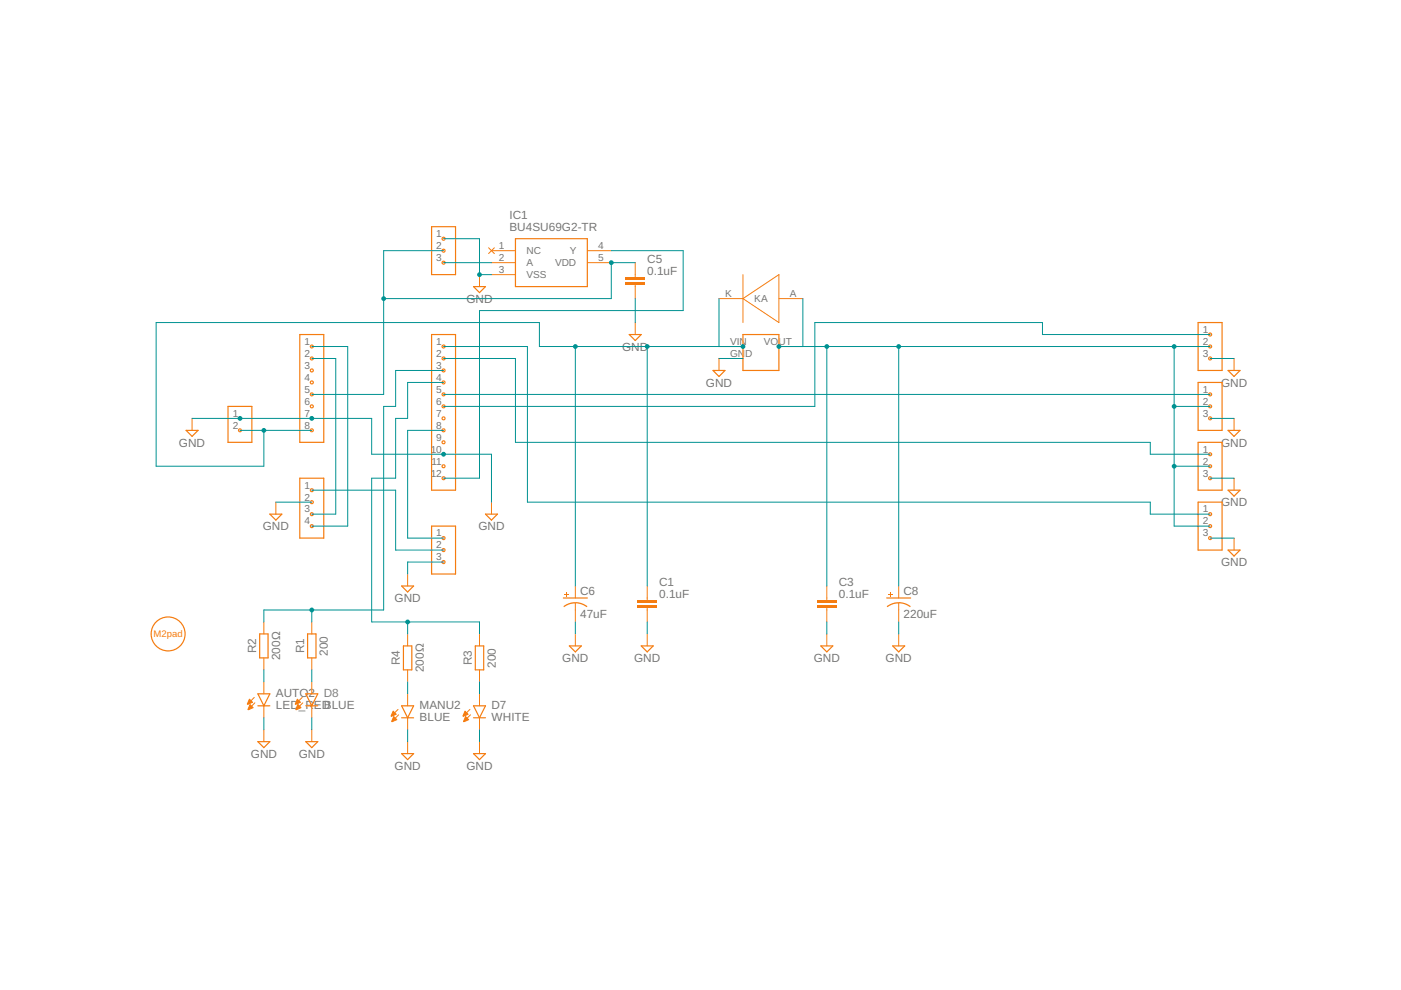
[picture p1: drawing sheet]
<svg xmlns="http://www.w3.org/2000/svg" width="297mm" height="210mm" viewBox="0 0 297 210" stroke-linecap="round" stroke-linejoin="round" font-family="sans-serif">
<path d="M109.3 50.6h15.2v10.2h-15.2zM100.4 60.8h2.5l-1.2 1.2zM151.2 78.5h2.5l-1.3 1.3zM157.5 70.9h7.6v7.6h-7.6zM39.5 91.2h2.5l-1.3 1.3zM57.2 109h2.6l-1.3 1.3zM102.9 109h2.6l-1.3 1.3zM85.2 124.2h2.5l-1.3 1.3z" fill="none" stroke="#f57c10" stroke-width=".25"/>
<g fill="none" stroke="#f57c10" stroke-width=".21">
<path d="M101.7 58.2v2.6M103.6 52.5l1.2 1.3M104.2 53.1h5.1M104.2 55.7h5.1M104.2 58.2h5.1M104.8 52.5l-1.2 1.3M124.5 53.1h5.1M124.5 55.7h5.1M157.5 58.2v10.2M152.4 73.5h5.1M152.4 63.3h5.1M157.5 76h-5.1v2.5"/>
<path d="M157.5 63.3l7.6-5.1v10.2zM165.1 73.5h5.1M165.1 63.3h5.1M40.7 88.7v2.5M58.5 106.5v2.5M104.2 106.5v2.5M86.4 121.7v2.5"/>
</g>
<g fill="#f57c10">
<path d="M135.2 128.3h4.1v.5h-4.1z" fill-rule="evenodd"/>
<path d="M135.2 127.3h4.1v.5h-4.1z" fill-rule="evenodd"/>
</g>
<g fill="#f57c10">
<path d="M135.2 128.3h4.1v.5h-4.1zM135.2 128.3v.5h4.1v-.5z"/>
<path d="M135.2 127.3h4.1v.5h-4.1zM135.2 127.3v.5h4.1v-.5z"/>
</g>
<path d="M137.2 124.2v3.1M137.2 128.8v3.1" fill="none" stroke="#f57c10" stroke-width=".21"/>
<g fill="#f57c10">
<path d="M173.3 128.3h4v.5h-4z" fill-rule="evenodd"/>
<path d="M173.3 127.3h4v.5h-4z" fill-rule="evenodd"/>
</g>
<g fill="#f57c10">
<path d="M173.3 128.3h4v.5h-4zM173.3 128.3v.5h4v-.5z"/>
<path d="M173.3 127.3h4v.5h-4zM173.3 127.3v.5h4v-.5z"/>
</g>
<path d="M137.2 134.4v2.5M175.3 124.2v3.1M175.3 128.8v3.1M175.3 134.4v2.5" fill="none" stroke="#f57c10" stroke-width=".21"/>
<path d="M136 136.9h2.5l-1.3 1.3zM174 136.9h2.6l-1.3 1.3z" fill="none" stroke="#f57c10" stroke-width=".25"/>
<g fill="#f57c10">
<path d="M132.7 59.8h4v.5h-4z" fill-rule="evenodd"/>
<path d="M132.7 58.7h4v.5h-4z" fill-rule="evenodd"/>
</g>
<g fill="#f57c10">
<path d="M132.7 59.8h4v.5h-4zM132.7 59.8v.5h4v-.5z"/>
<path d="M132.7 58.7h4v.5h-4zM132.7 58.7v.5h4v-.5z"/>
</g>
<path d="M134.7 55.7v3M134.7 60.3v3M134.7 68.4v2.5M122 127.8v1.5" fill="none" stroke="#f57c10" stroke-width=".21"/>
<path d="M133.4 70.9h2.6l-1.3 1.3zM119.4 126.8h5.1" fill="none" stroke="#f57c10" stroke-width=".25"/>
<g fill="#f57c10">
<path d="M122 127.7l1.3 .2 1.2 .6-.1 .2-1.4-.6-1-.2z" fill-rule="evenodd"/>
<path d="M119.4 128.5l1.2-.6 1.4-.2v.2l-1 .2-1.4 .6z" fill-rule="evenodd"/>
<path d="M119.7 126h.9v.1h-.9z" fill-rule="evenodd"/>
<path d="M120.1 125.6h.1v.9h-.1z" fill-rule="evenodd"/>
</g>
<g fill="#f57c10">
<path d="M122 127.7h.3a4.3 4.3 0 0 1 2.2 .8l-.1 .2-1.4-.6-1-.2zM122 127.7v.2l1 .2 1.4 .6 .1-.2-1.2-.6z"/>
<path d="M119.4 128.5a3.8 3.8 0 0 1 2.6-.8v.2l-1 .2-1.4 .6zM119.4 128.5l.2 .2 1.4-.6 1-.2v-.2l-1.4 .2z"/>
<path d="M119.7 126h.9v.1h-.9zM119.7 126v.1h.9v-.1z"/>
<path d="M120.1 125.6h.1v.9h-.1zM120.1 125.6v.9h.1v-.9z"/>
</g>
<path d="M122 124.2v2.6M122 129.3v2.6M190.5 127.8v1.5" fill="none" stroke="#f57c10" stroke-width=".21"/>
<path d="M188 126.8h5.1" fill="none" stroke="#f57c10" stroke-width=".25"/>
<g fill="#f57c10">
<path d="M190.5 127.7l1.4 .2 1.2 .6-.1 .2-1.4-.6-1.1-.2z" fill-rule="evenodd"/>
<path d="M188 128.5l1.2-.6 1.3-.2v.2l-1 .2-1.3 .6z" fill-rule="evenodd"/>
<path d="M188.3 126h.9v.1h-.9z" fill-rule="evenodd"/>
<path d="M188.7 125.6h.1v.9h-.1z" fill-rule="evenodd"/>
</g>
<g fill="#f57c10">
<path d="M190.5 127.7h.3a4.3 4.3 0 0 1 2.3 .8l-.1 .2-1.4-.6-1.1-.2zM190.5 127.7v.2l1.1 .2 1.4 .6 .1-.2-1.2-.6z"/>
<path d="M188 128.5a3.8 3.8 0 0 1 2.5-.8v.2l-1 .2-1.3 .6zM188 128.5l.2 .2 1.3-.6 1-.2v-.2l-1.3 .2z"/>
<path d="M188.3 126h.9v.1h-.9zM188.3 126v.1h.9v-.1z"/>
<path d="M188.7 125.6h.1v.9h-.1zM188.7 125.6v.9h.1v-.9z"/>
</g>
<g fill="none" stroke="#f57c10" stroke-width=".21">
<path d="M66.1 131.9v2.5M66.1 139.5v2.5M86.4 134.4v2.5M122 134.4v2.5M190.5 124.2v2.6M190.5 129.3v2.6M190.5 134.4v2.5M64.1 147.9l-1.4 1.4M64.2 149l-1.4 1.4M66.1 144.6v2.5M66.1 149.6v2.6M66.1 154.7v2.5"/>
<path d="M84.4 150.4l-1.4 1.4M84.5 151.6l-1.4 1.4M86.4 142v2.6M86.4 147.1v2.5M86.4 152.2v2.5M86.4 157.2v2.6"/>
</g>
<path d="M254 68.4h5.1v10.1h-5.1zM65.2 134.4h1.8v5.1h-1.8zM85.5 136.9h1.8v5.1h-1.8zM120.7 136.9h2.6l-1.3 1.3zM189.3 136.9h2.5l-1.3 1.3zM64.8 147.1h2.6l-1.3 2.5zM64.8 149.6h2.6M64.8 157.2h2.6l-1.3 1.3zM85.2 149.6h2.5l-1.3 2.6zM85.2 152.2h2.5M85.2 159.8h2.5l-1.3 1.3z" fill="none" stroke="#f57c10" stroke-width=".25"/>
<g fill="#f57c10" stroke="#f57c10" stroke-width=".21">
<path d="M63 148.2l.7 .7-1 .4z" fill-rule="evenodd"/>
<path d="M63.2 149.4l.6 .6-1 .5z" fill-rule="evenodd"/>
<path d="M83.4 150.8l.6 .6-1 .5z" fill-rule="evenodd"/>
<path d="M83.5 151.9l.6 .7-1 .4z" fill-rule="evenodd"/>
</g>
<g fill="#f57c10">
<path d="M256.3 70.6a.45 .45 0 0 1 .7 .2 .45 .45 0 0 1-.3 .6 .45 .45 0 0 1-.6-.5h.3a.19 .19 0 0 1 .2-.2 .21 .21 0 0 1 .1 .4 .19 .19 0 0 1-.3-.1l-.3-.1z" fill-rule="evenodd"/>
<path d="M256.3 73.1a.45 .45 0 0 1 .7 .2 .45 .45 0 0 1-.3 .6 .45 .45 0 0 1-.6-.4h.3a.19 .19 0 0 1 .2-.2 .19 .19 0 0 1 .1 .3 .19 .19 0 0 1-.3 0l-.3-.1z" fill-rule="evenodd"/>
<path d="M256.3 75.6a.45 .45 0 0 1 .7 .2 .45 .45 0 0 1-.3 .7 .45 .45 0 0 1-.6-.5h.3a.19 .19 0 0 1 .2-.2 .19 .19 0 0 1 .1 .3 .19 .19 0 0 1-.3 0l-.3-.1z" fill-rule="evenodd"/>
</g>
<g fill="#f57c10">
<path d="M256.3 70.6l.4-.1 .3 .3-.3 .6-.5-.3-.1-.2 .4-.2 .3 .3-.3 .1-.4-.2zM256.3 70.6l-.2 .3 .4 .2 .3-.1-.3-.3-.4 .2 .1 .2 .5 .3 .3-.6-.3-.3z"/>
<path d="M256.3 73.1l.4-.1 .2 .2 .1 .4-.1 .2-.4 .1-.2-.1-.2-.3 .4-.2 .3 .1-.3 .3-.4-.2zM256.3 73.1l-.2 .4 .4 .2 .3-.2-.2-.2-.5 .2 .2 .3 .2 .1 .4-.1v-.6l-.2-.2z"/>
<path d="M256.3 75.6h.4l.2 .1 .1 .4-.1 .2-.4 .2-.2-.1-.2-.4 .4-.2 .3 .2-.3 .2-.4-.2zM256.3 75.6l-.2 .4 .4 .2 .3-.1-.2-.3-.5 .2 .2 .4 .2 .1 .4-.2v-.6l-.2-.1z"/>
</g>
<path d="M254 81.1h5.1v10.1h-5.1z" fill="none" stroke="#f57c10" stroke-width=".25"/>
<g fill="#f57c10">
<path d="M256.3 83.2a.45 .45 0 0 1 .7 .2 .45 .45 0 0 1-.3 .7 .45 .45 0 0 1-.6-.5h.3a.19 .19 0 0 1 .2-.2 .21 .21 0 0 1 .1 .4 .19 .19 0 0 1-.3-.1l-.3-.1z" fill-rule="evenodd"/>
<path d="M256.3 85.8a.45 .45 0 0 1 .7 .2 .45 .45 0 0 1-.3 .6 .45 .45 0 0 1-.6-.4h.3a.19 .19 0 0 1 .2-.2 .19 .19 0 0 1 .1 .3 .19 .19 0 0 1-.3 0l-.3-.1z" fill-rule="evenodd"/>
<path d="M256.3 88.3a.45 .45 0 0 1 .7 .2 .45 .45 0 0 1-.3 .6 .45 .45 0 0 1-.6-.4h.3a.2 .2 0 0 1 .2-.2 .2 .2 0 0 1 .1 .3 .2 .2 0 0 1-.3 0l-.3-.1z" fill-rule="evenodd"/>
</g>
<g fill="#f57c10">
<path d="M256.3 83.2l.6 .1 .1 .4-.1 .2-.4 .2-.2-.1-.2-.4 .4-.2 .3 .2-.3 .2-.4-.2zM256.3 83.2l-.2 .4 .4 .2 .3-.1-.2-.3-.5 .2 .2 .4 .2 .1 .4-.2v-.6z"/>
<path d="M256.3 85.8l.6 .1 .1 .4-.1 .2h-.6l-.2-.3 .4-.2 .3 .1-.3 .3-.4-.2zM256.3 85.8l-.2 .4 .4 .2 .3-.2-.2-.2-.5 .2 .2 .3h.6v-.6z"/>
<path d="M256.3 88.3l.6 .1 .1 .4-.1 .2-.6 .1-.2-.4 .4-.2 .3 .1-.3 .3-.4-.2zM256.3 88.3l-.2 .4 .4 .2 .3-.1-.2-.3-.5 .2 .2 .4 .6-.1v-.6z"/>
</g>
<path d="M254 93.8h5.1v10.1h-5.1z" fill="none" stroke="#f57c10" stroke-width=".25"/>
<g fill="#f57c10">
<path d="M256.3 95.9a.45 .45 0 0 1 .7 .2 .45 .45 0 0 1-.3 .7 .45 .45 0 0 1-.6-.5h.3a.2 .2 0 0 1 .2-.2 .21 .21 0 0 1 .1 .4 .2 .2 0 0 1-.3-.1l-.3-.1z" fill-rule="evenodd"/>
<path d="M256.3 98.5a.45 .45 0 0 1 .7 .2 .45 .45 0 0 1-.3 .6 .45 .45 0 0 1-.6-.5h.3a.2 .2 0 0 1 .2-.1 .2 .2 0 0 1 .1 .3 .2 .2 0 0 1-.3 0l-.3-.2z" fill-rule="evenodd"/>
<path d="M256.3 101a.45 .45 0 0 1 .7 .2 .45 .45 0 0 1-.3 .6 .45 .45 0 0 1-.6-.4h.3a.2 .2 0 0 1 .2-.2 .2 .2 0 0 1 .1 .3 .2 .2 0 0 1-.3 0l-.3-.1z" fill-rule="evenodd"/>
</g>
<g fill="#f57c10">
<path d="M256.3 95.9h.4l.3 .3v.2l-.3 .3h-.4l-.1-.2-.1-.2 .4-.1 .1-.1 .2 .3-.3 .1-.4-.2zM256.3 95.9l-.2 .4 .4 .2 .3-.1-.2-.3-.1 .1-.4 .1 .1 .2 .1 .2h.4l.3-.3v-.2l-.3-.3z"/>
<path d="M256.3 98.5l.4-.1 .3 .3-.3 .6-.4-.1-.1-.1-.1-.3 .4-.1h.2l.1 .2-.3 .1-.4-.2zM256.3 98.5l-.2 .3 .4 .2 .3-.1-.1-.2h-.2l-.4 .1 .1 .3 .1 .1 .4 .1 .3-.6-.3-.3z"/>
<path d="M256.3 101h.4l.3 .3-.3 .5h-.4l-.1-.2-.1-.2 .4-.2 .3 .3-.3 .1-.4-.2zM256.3 101l-.2 .4 .4 .2 .3-.1-.3-.3-.4 .2 .1 .2 .1 .2h.4l.3-.5-.3-.3z"/>
</g>
<path d="M254 106.5h5.1v10.1h-5.1z" fill="none" stroke="#f57c10" stroke-width=".25"/>
<g fill="#f57c10">
<path d="M256.3 108.6a.45 .45 0 0 1 .7 .2 .45 .45 0 0 1-.3 .7 .45 .45 0 0 1-.6-.5h.3a.19 .19 0 0 1 .2-.2 .19 .19 0 0 1 .1 .3 .19 .19 0 0 1-.3 0l-.3-.1z" fill-rule="evenodd"/>
<path d="M256.3 111.2a.45 .45 0 0 1 .7 .2 .45 .45 0 0 1-.3 .6 .45 .45 0 0 1-.6-.5h.3a.19 .19 0 0 1 .2-.1 .19 .19 0 0 1 .1 .3 .19 .19 0 0 1-.3-.1l-.3-.1z" fill-rule="evenodd"/>
<path d="M256.3 113.7a.45 .45 0 0 1 .7 .2 .45 .45 0 0 1-.3 .6 .45 .45 0 0 1-.6-.4h.3a.19 .19 0 0 1 .2-.2 .19 .19 0 0 1 .1 .3 .19 .19 0 0 1-.3 0l-.3-.1z" fill-rule="evenodd"/>
</g>
<g fill="#f57c10">
<path d="M256.3 108.6h.4l.3 .3-.3 .5h-.4l-.1-.2-.1-.2 .4-.2 .3 .3-.3 .1-.4-.2zM256.3 108.6l-.2 .4 .4 .2 .3-.1-.3-.3-.4 .2 .1 .2 .1 .2h.4l.3-.5-.3-.3z"/>
<path d="M256.3 111.2l.4-.1 .3 .3-.3 .6-.4-.1-.1-.1-.1-.3 .4-.1 .3 .2-.3 .1-.4-.2zM256.3 111.2l-.2 .3 .4 .2 .3-.1-.3-.2-.4 .1 .1 .3 .1 .1 .4 .1 .3-.6-.3-.3z"/>
<path d="M256.3 113.7h.4l.3 .3-.3 .5-.5-.2-.1-.2 .4-.2 .3 .2-.3 .2-.4-.2zM256.3 113.7l-.2 .4 .4 .2 .3-.2-.3-.2-.4 .2 .1 .2 .5 .2 .3-.5-.3-.3z"/>
</g>
<g fill="none" stroke="#f57c10" stroke-width=".25">
<path d="M260.4 78.5h2.5l-1.3 1.3zM260.4 91.2h2.5l-1.3 1.3zM91.5 111.5h5.1v10.2h-5.1zM260.4 103.9h2.5l-1.3 1.3zM260.4 116.6h2.5l-1.3 1.3zM55.1 134.4h1.7v5.1h-1.7zM100.8 136.9h1.8v5.1h-1.8zM54.7 149.6h2.5M54.7 147.1h2.5l-1.3 2.5zM54.7 157.2h2.5l-1.3 1.3zM100.4 149.6h2.5l-1.2 2.6zM100.4 152.2h2.5"/>
<path d="M100.4 159.8h2.5l-1.2 1.3z"/>
</g>
<g fill="none" stroke="#f57c10" stroke-width=".21">
<path d="M261.6 76v2.5M261.6 88.7v2.5M261.6 101.4v2.5M261.6 114.1v2.5M55.9 131.9v2.5M55.9 139.5v2.5M101.7 134.4v2.5M53.9 147.9l-1.4 1.4M54 149l-1.3 1.4M55.9 144.6v2.5M55.9 149.6v2.6M55.9 154.7v2.5"/>
<path d="M99.6 150.4l-1.4 1.4M99.8 151.6l-1.4 1.4M101.7 142v2.6M101.7 147.1v2.5M101.7 152.2v2.5M101.7 157.2v2.6"/>
</g>
<g fill="#f57c10" stroke="#f57c10" stroke-width=".21">
<path d="M98.6 150.8l.7 .6-1.1 .5z" fill-rule="evenodd"/>
<path d="M98.7 151.9l.7 .7-1.1 .4z" fill-rule="evenodd"/>
<path d="M52.9 148.2l.6 .7-1 .4z" fill-rule="evenodd"/>
<path d="M53 149.4l.7 .6-1.1 .5z" fill-rule="evenodd"/>
</g>
<g fill="#f57c10">
<path d="M93.6 113.9a.44 .44 0 0 1 .8-.1 .44 .44 0 0 1-.2 .7 .44 .44 0 0 1-.6-.4h.3a.19 .19 0 0 1 .2-.2 .19 .19 0 0 1 .1 .3 .19 .19 0 0 1-.3 0l-.3-.1z" fill-rule="evenodd"/>
<path d="M93.6 116.4a.44 .44 0 0 1 .8-.1 .44 .44 0 0 1-.2 .7 .44 .44 0 0 1-.6-.4h.3a.19 .19 0 0 1 .2-.2 .21 .21 0 0 1 .1 .4 .19 .19 0 0 1-.3-.1l-.3-.1z" fill-rule="evenodd"/>
<path d="M93.6 119a.44 .44 0 0 1 .8-.2 .44 .44 0 0 1-.2 .8 .44 .44 0 0 1-.6-.4h.3a.19 .19 0 0 1 .2-.2 .19 .19 0 0 1 .1 .3 .19 .19 0 0 1-.3 0l-.3-.1z" fill-rule="evenodd"/>
</g>
<g fill="#f57c10">
<path d="M93.6 113.9l.4-.3 .4 .2v.6l-.2 .1-.4-.1-.2-.3 .4-.2 .2 .1-.1 .3h-.2v-.2h-.3zM93.8 113.7l-.2 .4 .4 .2 .2-.2-.2-.2-.4 .2v.2l.6 .2 .3-.3-.1-.4-.4-.2z"/>
<path d="M93.6 116.4l.4-.2 .4 .1v.6l-.2 .2-.4-.1-.2-.4 .4-.2 .2 .2-.1 .2h-.2v-.2h-.3zM93.8 116.3l-.2 .3 .4 .2 .2-.1-.2-.3-.4 .2v.2l.6 .3 .3-.4-.1-.4-.4-.1z"/>
<path d="M93.6 119l.6-.3 .3 .4-.1 .4-.2 .1-.4-.1-.2-.3 .4-.2 .2 .1-.1 .3-.2-.1v-.1h-.3zM93.8 118.8l-.2 .4 .4 .2 .2-.2-.2-.2-.4 .2v.2l.6 .2 .3-.3-.1-.4-.2-.2z"/>
</g>
<path d="M63.6 101.4h5v12.7h-5z" fill="none" stroke="#f57c10" stroke-width=".25"/>
<g fill="#f57c10">
<path d="M65.8 103.6a.45 .45 0 0 1 .7 .2 .45 .45 0 0 1-.3 .6 .45 .45 0 0 1-.5-.5h.2a.2 .2 0 0 1 .3-.1 .2 .2 0 0 1 0 .3 .2 .2 0 0 1-.3-.1l-.2-.1z" fill-rule="evenodd"/>
<path d="M65.8 106.1a.45 .45 0 0 1 .7 .2 .45 .45 0 0 1-.3 .6 .45 .45 0 0 1-.5-.4h.2a.2 .2 0 0 1 .3-.2 .2 .2 0 0 1 0 .3 .2 .2 0 0 1-.3 0l-.2-.1z" fill-rule="evenodd"/>
<path d="M65.8 108.6a.45 .45 0 0 1 .7 .2 .45 .45 0 0 1-.3 .7 .45 .45 0 0 1-.5-.5h.2a.19 .19 0 0 1 .3-.2 .19 .19 0 0 1 0 .3 .19 .19 0 0 1-.3 0l-.2-.1z" fill-rule="evenodd"/>
<path d="M65.8 111.2a.45 .45 0 0 1 .7 .2 .45 .45 0 0 1-.3 .6 .45 .45 0 0 1-.5-.5h.2a.19 .19 0 0 1 .3-.1 .19 .19 0 0 1 0 .3 .19 .19 0 0 1-.3-.1l-.2-.1z" fill-rule="evenodd"/>
</g>
<g fill="#f57c10">
<path d="M65.8 103.6l.5-.1 .2 .3-.2 .6-.5-.1-.1-.2v-.2l.4-.2 .2 .3-.2 .1-.4-.2zM65.8 103.6l-.1 .3 .4 .2 .2-.1-.2-.3-.4 .2v.2l.1 .2 .5 .1 .2-.6-.2-.3z"/>
<path d="M65.8 106.1h.5l.2 .3-.2 .5h-.5l-.1-.2v-.2l.4-.2 .2 .2-.2 .2-.4-.2zM65.8 106.1l-.1 .4 .4 .2 .2-.2-.2-.2-.4 .2v.2l.1 .1 .5 .1 .2-.5-.2-.3z"/>
<path d="M65.8 108.6h.5l.2 .3-.2 .5h-.5l-.1-.2v-.2l.4-.2 .2 .3-.2 .1-.4-.2zM65.8 108.6l-.1 .4 .4 .2 .2-.1-.2-.3-.4 .2v.2l.1 .2h.5l.2-.5-.2-.3z"/>
<path d="M65.8 111.2l.5-.1 .2 .3-.2 .6-.5-.1-.1-.1v-.3l.4-.1 .2 .2-.2 .1-.4-.2zM65.8 111.2l-.1 .3 .4 .2 .2-.1-.2-.2-.4 .1v.3l.1 .1 .5 .1 .2-.6-.2-.3z"/>
</g>
<path d="M48.3 86.2h5.1v7.6h-5.1z" fill="none" stroke="#f57c10" stroke-width=".25"/>
<g fill="#f57c10">
<path d="M50.6 88.3a.44 .44 0 0 1 .7 .2 .44 .44 0 0 1-.3 .6 .44 .44 0 0 1-.6-.4l.3-.1a.19 .19 0 0 1 .3 0 .19 .19 0 0 1 0 .3 .19 .19 0 0 1-.3-.2h-.3z" fill-rule="evenodd"/>
<path d="M50.6 90.9a.44 .44 0 0 1 .7 .2 .44 .44 0 0 1-.3 .6 .44 .44 0 0 1-.6-.5l.3-.1a.19 .19 0 0 1 .3 0 .19 .19 0 0 1 0 .3 .19 .19 0 0 1-.3-.2h-.3z" fill-rule="evenodd"/>
</g>
<g fill="#f57c10">
<path d="M50.6 88.3l.6 .1 .1 .4-.1 .2-.4 .1-.3-.2-.1-.2h.3l.1-.2h.1l.2 .3-.3 .1-.1-.2h-.3zM50.6 88.3l-.2 .4h.3l.1 .2 .3-.1-.2-.3h-.1l-.1 .2h-.3l.1 .2 .3 .2 .4-.1v-.6z"/>
<path d="M50.6 90.9l.4-.1 .3 .3-.3 .6-.5-.3-.1-.2h.3l.1-.1h.1l.2 .2-.3 .1-.1-.2-.3 .1zM50.6 90.9l-.2 .3h.3l.1 .2 .3-.1-.2-.2h-.1l-.1 .2-.3-.1 .1 .2 .5 .3 .3-.6-.3-.3z"/>
</g>
<path d="M91.5 48.1h5.1v10.1h-5.1z" fill="none" stroke="#f57c10" stroke-width=".25"/>
<g fill="#f57c10">
<path d="M93.6 50.4a.44 .44 0 0 1 .8-.1 .44 .44 0 0 1-.2 .7 .44 .44 0 0 1-.6-.4h.3a.19 .19 0 0 1 .2-.2 .19 .19 0 0 1 .1 .3 .19 .19 0 0 1-.3 0l-.3-.1z" fill-rule="evenodd"/>
<path d="M93.6 52.9a.44 .44 0 0 1 .8-.1 .44 .44 0 0 1-.2 .7 .44 .44 0 0 1-.6-.4h.3a.19 .19 0 0 1 .2-.1 .19 .19 0 0 1 .1 .3 .19 .19 0 0 1-.3-.1l-.3-.1z" fill-rule="evenodd"/>
<path d="M93.6 55.5a.44 .44 0 0 1 .8-.1 .44 .44 0 0 1-.2 .7 .44 .44 0 0 1-.6-.4h.3a.19 .19 0 0 1 .2-.2 .19 .19 0 0 1 .1 .3 .19 .19 0 0 1-.3 0l-.3-.1z" fill-rule="evenodd"/>
</g>
<g fill="#f57c10">
<path d="M93.6 50.4l.4-.2 .4 .1v.6l-.6 .1-.2-.4 .4-.2 .2 .2-.1 .2h-.2v-.2h-.3zM93.8 50.2l-.2 .4 .4 .2 .2-.1-.2-.3-.4 .2v.2l.2 .2h.4l.3-.3-.1-.4-.4-.1z"/>
<path d="M93.6 52.9l.4-.2 .4 .2v.5l-.2 .2-.4-.1-.2-.4 .4-.1 .2 .1-.1 .2h-.2v-.2l-.3 .1zM93.8 52.8l-.2 .3 .4 .2 .2-.1-.2-.2-.4 .1v.3l.6 .2 .3-.3-.1-.4-.4-.2z"/>
<path d="M93.6 55.5l.4-.3 .4 .2v.6l-.2 .1h-.4l-.2-.4 .4-.2 .2 .1-.1 .3h-.2v-.2h-.3zM93.8 55.3l-.2 .4 .4 .2 .2-.2-.2-.2-.4 .2v.2l.6 .2 .3-.3-.1-.4-.4-.2z"/>
</g>
<path d="M91.5 70.9h5.1v33h-5.1z" fill="none" stroke="#f57c10" stroke-width=".25"/>
<g fill="#f57c10">
<path d="M93.6 73.3a.44 .44 0 0 1 .8-.2 .44 .44 0 0 1-.2 .8 .44 .44 0 0 1-.6-.4h.3a.19 .19 0 0 1 .2-.2 .19 .19 0 0 1 .1 .3 .19 .19 0 0 1-.3 0l-.3-.1z" fill-rule="evenodd"/>
<path d="M93.6 75.8a.44 .44 0 0 1 .8-.1 .44 .44 0 0 1-.2 .7 .44 .44 0 0 1-.6-.4h.3a.19 .19 0 0 1 .2-.2 .19 .19 0 0 1 .1 .3 .19 .19 0 0 1-.3 0l-.3-.1z" fill-rule="evenodd"/>
<path d="M93.6 78.3a.44 .44 0 0 1 .8-.1 .44 .44 0 0 1-.2 .7 .44 .44 0 0 1-.6-.4h.3a.19 .19 0 0 1 .2-.1 .19 .19 0 0 1 .1 .3 .19 .19 0 0 1-.3-.1l-.3-.1z" fill-rule="evenodd"/>
<path d="M93.8 80.7a.44 .44 0 0 1 .6 .2 .44 .44 0 0 1-.3 .6 .44 .44 0 0 1-.5-.4h.3a.19 .19 0 0 1 .2-.2 .19 .19 0 0 1 .1 .3 .19 .19 0 0 1-.3 0l-.3-.1z" fill-rule="evenodd"/>
<path d="M93.8 83.2a.44 .44 0 0 1 .6 .2 .44 .44 0 0 1-.3 .6 .44 .44 0 0 1-.5-.4h.3a.19 .19 0 0 1 .2-.2 .21 .21 0 0 1 .1 .4 .19 .19 0 0 1-.3-.1l-.3-.1z" fill-rule="evenodd"/>
<path d="M93.8 85.8a.44 .44 0 0 1 .6 .2 .44 .44 0 0 1-.3 .6 .44 .44 0 0 1-.5-.4h.3a.19 .19 0 0 1 .2-.2 .19 .19 0 0 1 .1 .3 .19 .19 0 0 1-.3 0l-.3-.1z" fill-rule="evenodd"/>
<path d="M93.8 88.3a.44 .44 0 0 1 .6 .2 .44 .44 0 0 1-.3 .6 .44 .44 0 0 1-.5-.4h.3a.2 .2 0 0 1 .2-.2 .2 .2 0 0 1 .1 .3 .2 .2 0 0 1-.3 0l-.3-.1z" fill-rule="evenodd"/>
<path d="M93.8 90.9a.44 .44 0 0 1 .6 .2 .44 .44 0 0 1-.3 .6 .44 .44 0 0 1-.5-.5h.3a.2 .2 0 0 1 .2-.1 .2 .2 0 0 1 .1 .3 .2 .2 0 0 1-.3-.1l-.3-.1z" fill-rule="evenodd"/>
<path d="M93.8 93.4a.44 .44 0 0 1 .6 .2 .44 .44 0 0 1-.3 .6 .44 .44 0 0 1-.5-.4h.3a.2 .2 0 0 1 .2-.2 .2 .2 0 0 1 .1 .3 .2 .2 0 0 1-.3 0l-.3-.1z" fill-rule="evenodd"/>
<path d="M93.8 95.9a.44 .44 0 0 1 .6 .2 .44 .44 0 0 1-.3 .6 .44 .44 0 0 1-.5-.4h.3a.2 .2 0 0 1 .2-.2 .21 .21 0 0 1 .1 .4 .2 .2 0 0 1-.3-.1l-.3-.1z" fill-rule="evenodd"/>
<path d="M93.8 98.5a.44 .44 0 0 1 .6 .2 .44 .44 0 0 1-.3 .6 .44 .44 0 0 1-.5-.5h.3a.2 .2 0 0 1 .2-.1 .2 .2 0 0 1 .1 .3 .2 .2 0 0 1-.3 0l-.3-.2z" fill-rule="evenodd"/>
<path d="M93.8 101a.44 .44 0 0 1 .6 .2 .44 .44 0 0 1-.3 .6 .44 .44 0 0 1-.5-.4h.3a.2 .2 0 0 1 .2-.2 .2 .2 0 0 1 .1 .3 .2 .2 0 0 1-.3 0l-.3-.1z" fill-rule="evenodd"/>
</g>
<g fill="#f57c10">
<path d="M93.6 73.3l.6-.3 .3 .4-.1 .4-.4 .1-.2-.1-.2-.3 .4-.2 .2 .1-.2 .3-.4-.2zM93.8 73.1l-.2 .4 .4 .2 .2-.2-.1-.2h-.2v.2h-.3v.2l.4 .2 .4-.1v-.6l-.2-.2z"/>
<path d="M93.6 75.8l.6-.2 .3 .3-.1 .4-.4 .2-.2-.1-.2-.4 .4-.2 .2 .2-.2 .2-.4-.2zM93.8 75.6l-.2 .4 .4 .2 .2-.1-.1-.3h-.2v.2h-.3v.2l.4 .3 .4-.2v-.6l-.2-.1z"/>
<path d="M93.6 78.3l.6-.2 .3 .3-.1 .4-.4 .2-.2-.1-.2-.4 .4-.1 .2 .1-.2 .2-.4-.1zM93.8 78.2l-.2 .3 .4 .2 .2-.1-.1-.2h-.2v.2l-.3-.1v.3l.4 .2 .4-.2v-.5l-.2-.2z"/>
<path d="M93.8 80.7l.6 .1v.6l-.4 .1h-.2l-.2-.4 .4-.2 .2 .1-.2 .3-.4-.2zM93.8 80.7l-.2 .4 .4 .2 .2-.2-.1-.2h-.2v.2h-.3v.2l.4 .2 .4-.1v-.6z"/>
<path d="M93.8 83.2l.6 .1v.6l-.4 .2-.2-.1-.2-.4 .4-.2 .2 .2-.2 .2-.4-.2zM93.8 83.2l-.2 .4 .4 .2 .2-.1-.1-.3-.2 .1v.1h-.3v.2l.4 .3 .4-.2v-.6z"/>
<path d="M93.8 85.8l.6 .1v.6h-.6l-.2-.3 .4-.2 .2 .1-.2 .3-.4-.2zM93.8 85.8l-.2 .4 .4 .2 .2-.2-.1-.2h-.2v.2h-.3v.2l.4 .2 .4-.1v-.6z"/>
<path d="M93.8 88.3l.6 .1v.6l-.6 .1-.2-.4 .4-.2 .2 .1-.2 .3-.4-.2zM93.8 88.3l-.2 .4 .4 .2 .2-.1-.1-.3h-.2v.2h-.3v.2l.4 .2 .4-.1v-.6z"/>
<path d="M93.8 90.9l.6 .1 .1 .4-.3 .3-.4-.1-.2-.2v-.2l.4-.1 .2 .2-.2 .1-.4-.1zM93.8 90.9l-.2 .3 .4 .2 .2-.1-.1-.2h-.2v.2l-.3-.1v.2l.2 .2 .4 .1 .3-.3-.1-.4z"/>
<path d="M93.8 93.4l.6 .1 .1 .4-.3 .3h-.4l-.2-.2v-.2l.4-.2 .2 .2-.2 .2-.4-.2zM93.8 93.4l-.2 .4 .4 .2 .2-.2-.1-.2h-.2v.2h-.3v.2l.2 .1 .4 .1 .3-.3-.1-.4z"/>
<path d="M93.8 95.9l.6 .1 .1 .4-.3 .3h-.4l-.2-.2v-.2l.4-.2 .2 .3-.2 .1-.4-.2zM93.8 95.9l-.2 .4 .4 .2 .2-.1-.1-.3-.2 .1-.3 .1v.2l.2 .2h.4l.3-.3-.1-.4z"/>
<path d="M93.8 98.5l.6 .1 .1 .4-.3 .3-.4-.1-.2-.1v-.3l.4-.1 .2 .2-.2 .1-.4-.2zM93.8 98.5l-.2 .3 .4 .2 .2-.1v-.2h-.3l-.3 .1v.3l.2 .1 .4 .1 .3-.3-.1-.4z"/>
<path d="M93.8 101l.6 .1 .1 .4-.3 .3h-.4l-.2-.2v-.2l.4-.2 .2 .3-.2 .1-.4-.2zM93.8 101l-.2 .4 .4 .2 .2-.1-.2-.3-.4 .2v.2l.2 .2h.4l.3-.3-.1-.4z"/>
</g>
<path d="M63.6 70.9h5v22.9h-5z" fill="none" stroke="#f57c10" stroke-width=".25"/>
<g fill="#f57c10">
<path d="M65.8 73.1a.45 .45 0 0 1 .7 .2 .45 .45 0 0 1-.3 .6 .45 .45 0 0 1-.5-.4h.2a.19 .19 0 0 1 .3-.2 .19 .19 0 0 1 0 .3 .19 .19 0 0 1-.3 0l-.2-.1z" fill-rule="evenodd"/>
<path d="M65.8 75.6a.45 .45 0 0 1 .7 .2 .45 .45 0 0 1-.3 .7 .45 .45 0 0 1-.5-.5h.2a.19 .19 0 0 1 .3-.2 .19 .19 0 0 1 0 .3 .19 .19 0 0 1-.3 0l-.2-.1z" fill-rule="evenodd"/>
<path d="M65.8 78.2a.45 .45 0 0 1 .7 .2 .45 .45 0 0 1-.3 .6 .45 .45 0 0 1-.5-.5h.2a.19 .19 0 0 1 .3-.1 .19 .19 0 0 1 0 .3 .19 .19 0 0 1-.3-.1l-.2-.1z" fill-rule="evenodd"/>
<path d="M65.8 80.7a.45 .45 0 0 1 .7 .2 .45 .45 0 0 1-.3 .6 .45 .45 0 0 1-.5-.4h.2a.19 .19 0 0 1 .3-.2 .19 .19 0 0 1 0 .3 .19 .19 0 0 1-.3 0l-.2-.1z" fill-rule="evenodd"/>
<path d="M65.8 83.2a.45 .45 0 0 1 .7 .2 .45 .45 0 0 1-.3 .7 .45 .45 0 0 1-.5-.5h.2a.19 .19 0 0 1 .3-.2 .2 .2 0 0 1 0 .4 .19 .19 0 0 1-.3-.1l-.2-.1z" fill-rule="evenodd"/>
<path d="M65.8 85.8a.45 .45 0 0 1 .7 .2 .45 .45 0 0 1-.3 .6 .45 .45 0 0 1-.5-.4h.2a.19 .19 0 0 1 .3-.2 .19 .19 0 0 1 0 .3 .19 .19 0 0 1-.3 0l-.2-.1z" fill-rule="evenodd"/>
<path d="M65.8 88.3a.45 .45 0 0 1 .7 .2 .45 .45 0 0 1-.3 .6 .45 .45 0 0 1-.5-.4h.2a.2 .2 0 0 1 .3-.2 .2 .2 0 0 1 .1 .3 .2 .2 0 0 1-.4 0l-.2-.1z" fill-rule="evenodd"/>
<path d="M65.8 90.9a.45 .45 0 0 1 .7 .2 .45 .45 0 0 1-.3 .6 .45 .45 0 0 1-.5-.5h.2a.2 .2 0 0 1 .3-.1 .2 .2 0 0 1 .1 .3 .21 .21 0 0 1-.4-.1l-.2-.1z" fill-rule="evenodd"/>
</g>
<g fill="#f57c10">
<path d="M65.8 73.1l.5-.1 .1 .2 .1 .4-.1 .2-.3 .1-.3-.1-.1-.3 .4-.2 .2 .1-.2 .3-.4-.2zM65.8 73.1l-.1 .4 .4 .2 .2-.2-.1-.2-.5 .2 .1 .3 .3 .1 .3-.1v-.6l-.1-.2z"/>
<path d="M65.8 75.6h.5l.1 .1 .1 .4-.1 .2-.3 .2-.3-.1-.1-.4 .4-.2 .2 .2-.2 .2-.4-.2zM65.8 75.6l-.1 .4 .4 .2 .2-.1-.1-.3-.5 .2 .1 .4 .3 .1 .3-.2v-.6l-.1-.1z"/>
<path d="M65.8 78.2l.5-.1 .1 .2 .1 .4-.1 .1-.3 .2-.3-.1-.1-.4 .4-.1 .2 .1-.2 .2-.4-.1zM65.8 78.2l-.1 .3 .4 .2 .2-.1-.1-.2-.5 .1 .1 .4 .3 .1 .3-.2v-.5l-.1-.2z"/>
<path d="M65.8 80.7l.6 .1 .1 .4-.1 .2-.3 .1-.3-.1-.1-.3 .4-.2 .2 .1-.2 .3-.4-.2zM65.8 80.7l-.1 .4 .4 .2 .2-.2-.1-.2-.5 .2 .1 .3 .3 .1 .3-.1v-.6z"/>
<path d="M65.8 83.2l.6 .1 .1 .4-.1 .2-.3 .2-.3-.1-.1-.4 .4-.2 .2 .2-.2 .2-.4-.2zM65.8 83.2l-.1 .4 .4 .2 .2-.1-.1-.3-.5 .2 .1 .4 .3 .1 .3-.2v-.6z"/>
<path d="M65.8 85.8l.6 .1 .1 .4-.1 .2h-.6l-.1-.3 .4-.2 .2 .1-.2 .3-.4-.2zM65.8 85.8l-.1 .4 .4 .2 .2-.2-.1-.2-.5 .2 .1 .3h.6v-.6z"/>
<path d="M65.8 88.3l.6 .1 .1 .4-.1 .2-.6 .1-.1-.4 .4-.2 .2 .1-.2 .3-.4-.2zM65.8 88.3l-.1 .4 .4 .2 .2-.1-.1-.3-.5 .2 .1 .4 .6-.1v-.6z"/>
<path d="M65.8 90.9l.5-.1 .2 .3-.2 .6-.5-.1-.1-.2v-.2h.2l.1-.1h.2l.1 .2-.2 .1-.4-.1zM65.8 90.9l-.1 .3 .4 .2 .2-.1-.1-.2h-.2l-.1 .2-.2-.1v.2l.1 .2 .5 .1 .2-.6-.2-.3z"/>
</g>
<circle cx="35.6" cy="134.4" r="3.6" fill="none" stroke="#f57c10" stroke-width=".25"/>
<path d="M94 50.6h7.7v7.6h2.5M94 91.2h-7.6v22.9h7.6M94 119.2h-7.6v2.5" fill="none" stroke="#009292" stroke-width=".21"/>
<circle cx="101.7" cy="58.2" r=".51" fill="#009292"/>
<path d="M101.2 58.2a.51 .51 0 0 1 1 0 .51 .51 0 0 1-1 0zM101.2 58.2a.51 .51 0 0 0 1 0 .51 .51 0 0 0-1 0z" fill="#009292"/>
<g fill="none" stroke="#009292" stroke-width=".21">
<path d="M134.7 63.3v5.1M152.4 76h5.1M256.6 76h5M40.7 88.7h38.1v7.6h25.4v10.2M256.6 88.7h5M58.5 106.5h7.6M256.6 101.4h5M256.6 114.1h5M122 131.9v2.5M137.2 131.9v2.5M175.3 131.9v2.5M190.5 131.9v2.5"/>
<path d="M55.9 152.2v2.5M66.1 152.2v2.5M86.4 154.7v2.5M101.7 154.7v2.5"/>
</g>
<g fill="#009292">
<circle cx="50.9" cy="88.7" r=".51"/>
<circle cx="66.1" cy="88.7" r=".51"/>
<circle cx="94" cy="96.3" r=".51"/>
</g>
<g fill="#009292">
<path d="M50.4 88.7a.51 .51 0 0 1 1 0 .51 .51 0 0 1-1 0zM50.4 88.7a.51 .51 0 0 0 1 0 .51 .51 0 0 0-1 0z"/>
<path d="M65.6 88.7a.51 .51 0 0 1 1 0 .51 .51 0 0 1-1 0zM65.6 88.7a.51 .51 0 0 0 1 0 .51 .51 0 0 0-1 0z"/>
<path d="M93.5 96.3a.55 .55 0 0 1 1.1 0 .55 .55 0 0 1-1.1 0zM93.5 96.3a.55 .55 0 0 0 1.1 0 .55 .55 0 0 0-1.1 0z"/>
</g>
<path d="M94 53.1h-12.7v30.5h-15.2M134.7 55.7h-5.1v7.6h-48.3" fill="none" stroke="#009292" stroke-width=".21"/>
<g fill="#009292">
<circle cx="81.3" cy="63.3" r=".51"/>
<circle cx="129.6" cy="55.7" r=".51"/>
</g>
<g fill="#009292">
<path d="M80.8 63.3a.55 .55 0 0 1 1.1 0 .55 .55 0 0 1-1.1 0zM80.8 63.3a.55 .55 0 0 0 1.1 0 .55 .55 0 0 0-1.1 0z"/>
<path d="M129.1 55.7a.51 .51 0 0 1 1 0 .51 .51 0 0 1-1 0zM129.1 55.7a.51 .51 0 0 0 1 0 .51 .51 0 0 0-1 0z"/>
</g>
<path d="M94 55.7h10.2M66.1 76h5.1v33h-5.1M66.1 73.5h7.6v38h-7.6M165.1 73.5h91.5M170.2 63.3v10.2M175.3 73.5v50.7M190.5 73.5v50.7M248.9 73.5v38h7.7M248.9 86.2h7.7M248.9 98.8h7.7M66.1 103.9h17.8v12.7h10.1" fill="none" stroke="#009292" stroke-width=".21"/>
<g fill="#009292">
<circle cx="165.1" cy="73.5" r=".51"/>
<circle cx="175.3" cy="73.5" r=".51"/>
<circle cx="190.5" cy="73.5" r=".51"/>
<circle cx="248.9" cy="73.5" r=".51"/>
<circle cx="248.9" cy="86.2" r=".51"/>
<circle cx="248.9" cy="98.8" r=".51"/>
</g>
<g fill="#009292">
<path d="M164.6 73.5a.55 .55 0 0 1 1.1 0 .55 .55 0 0 1-1.1 0zM164.6 73.5a.51 .51 0 0 0 1 0 .51 .51 0 0 0-1 0z"/>
<path d="M174.8 73.5a.51 .51 0 0 1 1 0 .51 .51 0 0 1-1 0zM174.8 73.5a.51 .51 0 0 0 1 0 .51 .51 0 0 0-1 0z"/>
<path d="M190 73.5a.55 .55 0 0 1 1.1 0 .55 .55 0 0 1-1.1 0zM190 73.5a.51 .51 0 0 0 1 0 .51 .51 0 0 0-1 0z"/>
<path d="M248.4 73.5a.55 .55 0 0 1 1.1 0 .55 .55 0 0 1-1.1 0zM248.4 73.5a.51 .51 0 0 0 1 0 .51 .51 0 0 0-1 0z"/>
<path d="M248.4 86.2a.55 .55 0 0 1 1.1 0 .55 .55 0 0 1-1.1 0zM248.4 86.2a.51 .51 0 0 0 1 0 .51 .51 0 0 0-1 0z"/>
<path d="M248.4 98.8a.55 .55 0 0 1 1.1 0 .55 .55 0 0 1-1.1 0zM248.4 98.8a.51 .51 0 0 0 1 0 .51 .51 0 0 0-1 0z"/>
</g>
<path d="M94 76h15.3v17.8h134.6v2.5h12.7M94 73.5h17.8v33h132.1v2.5h12.7M256.6 70.9h-35.6v-2.5h-48.2v17.8h-78.8M94 83.6h162.6M94 81.1h-7.6v7.6h-2.5v12.7h-5.1v30.5h22.9v2.5M86.4 131.9v2.5" fill="none" stroke="#009292" stroke-width=".21"/>
<circle cx="86.4" cy="131.9" r=".51" fill="#009292"/>
<path d="M85.9 131.9a.51 .51 0 0 1 1 0 .51 .51 0 0 1-1 0zM85.9 131.9a.51 .51 0 0 0 1 0 .51 .51 0 0 0-1 0z" fill="#009292"/>
<path d="M122 73.5v50.7M137.2 73.5v50.7M152.4 63.3v10.2M157.5 73.5h-43.1v-5.1h-81.3v30.4h22.8v-7.6M50.9 91.2h15.2" fill="none" stroke="#009292" stroke-width=".21"/>
<g fill="#009292">
<circle cx="122" cy="73.5" r=".51"/>
<circle cx="157.5" cy="73.5" r=".51"/>
<circle cx="137.2" cy="73.5" r=".51"/>
<circle cx="55.9" cy="91.2" r=".51"/>
</g>
<g fill="#009292">
<path d="M121.5 73.5a.51 .51 0 0 1 1 0 .51 .51 0 0 1-1 0zM121.5 73.5a.51 .51 0 0 0 1 0 .51 .51 0 0 0-1 0z"/>
<path d="M157 73.5a.51 .51 0 0 1 1 0 .51 .51 0 0 1-1 0zM157 73.5a.51 .51 0 0 0 1 0 .51 .51 0 0 0-1 0z"/>
<path d="M136.7 73.5a.51 .51 0 0 1 1 0 .51 .51 0 0 1-1 0zM136.7 73.5a.51 .51 0 0 0 1 0 .51 .51 0 0 0-1 0z"/>
<path d="M55.4 91.2a.55 .55 0 0 1 1.1 0 .55 .55 0 0 1-1.1 0zM55.4 91.2a.55 .55 0 0 0 1.1 0 .55 .55 0 0 0-1.1 0z"/>
</g>
<path d="M129.6 53.1h15.2v12.7h-43.1v35.6h-7.7M94 78.5h-10.1v7.7h-2.6v43.1h-25.4v2.6M66.1 129.3v2.6M66.1 142v2.6M86.4 144.6v2.5M101.7 144.6v2.5" fill="none" stroke="#009292" stroke-width=".21"/>
<circle cx="66.1" cy="129.3" r=".51" fill="#009292"/>
<path d="M65.6 129.3a.51 .51 0 0 1 1 0 .51 .51 0 0 1-1 0zM65.6 129.3a.51 .51 0 0 0 1 0 .51 .51 0 0 0-1 0z" fill="#009292"/>
<path d="M55.9 142v2.6" fill="none" stroke="#009292" stroke-width=".21"/>
<g font-size="2.5" fill="#757575">
<text x="108" y="46.4">IC1</text>
<text x="108" y="49">BU4SU69G2-TR</text>
<text x="137.2" y="58.2">0.1uF</text>
<text x="137.2" y="55.7">C5</text>
<text x="98.9" y="64.2">GND</text>
<text x="131.9" y="74.4">GND</text>
<text x="149.7" y="82">GND</text>
<text x="258.9" y="82">GND</text>
<text x="37.9" y="94.7">GND</text>
<text x="258.9" y="94.7">GND</text>
<text x="258.9" y="107.4">GND</text>
<text x="55.7" y="112.4">GND</text>
<text x="101.4" y="112.4">GND</text>
<text x="139.8" y="124.2">C1</text>
<text x="177.8" y="124.2">C3</text>
<text x="258.9" y="120.1">GND</text>
<text x="83.7" y="127.7">GND</text>
<text x="123" y="131">47uF</text>
<text x="123" y="126.2">C6</text>
<text x="139.8" y="126.8">0.1uF</text>
<text x="177.8" y="126.8">0.1uF</text>
<text x="191.6" y="131">220uF</text>
<text x="191.6" y="126.2">C8</text>
<text x="54.3" y="138.5" transform="rotate(-90 54.3 138.5)">R2</text>
<text x="59.4" y="140" transform="rotate(-90 59.4 140)">200Ω</text>
<text x="64.5" y="138.5" transform="rotate(-90 64.5 138.5)">R1</text>
<text x="69.5" y="139" transform="rotate(-90 69.5 139)">200</text>
<text x="84.8" y="141.1" transform="rotate(-90 84.8 141.1)">R4</text>
<text x="89.9" y="142.5" transform="rotate(-90 89.9 142.5)">200Ω</text>
<text x="100" y="141.1" transform="rotate(-90 100 141.1)">R3</text>
<text x="105.1" y="141.6" transform="rotate(-90 105.1 141.6)">200</text>
<text x="119.2" y="140.4">GND</text>
<text x="134.4" y="140.4">GND</text>
<text x="172.5" y="140.4">GND</text>
<text x="187.8" y="140.4">GND</text>
<text x="58.5" y="147.9">AUTO2</text>
<text x="58.5" y="150.4">LED_R</text>
<text x="66.6" y="150.4">ED</text>
<text x="68.7" y="150.4">BLUE</text>
<text x="89" y="152.9">BLUE</text>
<text x="89" y="150.4">MANU2</text>
<text x="104.2" y="152.9">WHITE</text>
<text x="104.2" y="150.4">D7</text>
<text x="53.2" y="160.7">GND</text>
<text x="63.3" y="160.7">GND</text>
<text x="83.7" y="163.2">GND</text>
<text x="98.9" y="163.2">GND</text>
</g>
<text font-size="2.5" fill="#808080" x="68.7" y="147.9">D8</text>
<g font-size="2.1" fill="#757575">
<text x="92.5" y="50.3">1</text>
<text x="92.5" y="52.8">2</text>
<text x="105.8" y="52.8">1</text>
<text x="111.6" y="53.9">NC</text>
<text x="120.8" y="53.9">Y</text>
<text x="126.9" y="52.8">4</text>
<text x="92.5" y="55.3">3</text>
<text x="105.8" y="55.3">2</text>
<text x="105.8" y="57.9">3</text>
<text x="111.6" y="56.5">A</text>
<text x="111.6" y="59">VSS</text>
<text x="117.7" y="56.5">VDD</text>
<text x="126.9" y="55.3">5</text>
<text x="153.8" y="63">K</text>
<text x="159.9" y="64.1">KA</text>
<text x="167.5" y="63">A</text>
<text x="255" y="70.6">1</text>
<text x="64.6" y="73.1">1</text>
<text x="64.6" y="75.7">2</text>
<text x="92.5" y="73.1">1</text>
<text x="92.5" y="75.7">2</text>
<text x="154.8" y="75.7">GN</text>
<text x="154.8" y="73.1">VIN</text>
<text x="158" y="75.7">D</text>
<text x="161.9" y="73.1">VOUT</text>
<text x="255" y="73.1">2</text>
<text x="255" y="75.7">3</text>
<text x="64.6" y="78.2">3</text>
<text x="64.6" y="80.7">4</text>
<text x="64.6" y="83.3">5</text>
<text x="92.5" y="78.2">3</text>
<text x="92.5" y="80.7">4</text>
<text x="92.5" y="83.3">5</text>
<text x="255" y="83.3">1</text>
<text x="49.3" y="88.3">1</text>
<text x="64.6" y="85.8">6</text>
<text x="64.6" y="88.3">7</text>
<text x="92.5" y="85.8">6</text>
<text x="92.5" y="88.3">7</text>
<text x="255" y="85.8">2</text>
<text x="255" y="88.3">3</text>
<text x="49.3" y="90.9">2</text>
<text x="64.6" y="90.9">8</text>
<text x="91.3" y="96">10</text>
<text x="92.5" y="90.9">8</text>
<text x="92.5" y="93.4">9</text>
<text x="255" y="96">1</text>
<text x="91.3" y="101">12</text>
<text x="91.5" y="98.5">11</text>
<text x="255" y="98.5">2</text>
<text x="255" y="101">3</text>
<text x="64.6" y="103.6">1</text>
<text x="64.6" y="106.1">2</text>
<text x="64.6" y="108.7">3</text>
<text x="64.6" y="111.2">4</text>
<text x="92.5" y="113.7">1</text>
<text x="255" y="108.7">1</text>
<text x="255" y="111.2">2</text>
<text x="255" y="113.7">3</text>
<text x="92.5" y="116.3">2</text>
<text x="92.5" y="118.8">3</text>
</g>
<text font-size="2" fill="#f57c10" x="32.6" y="135.1">M2pad</text>
</svg>
